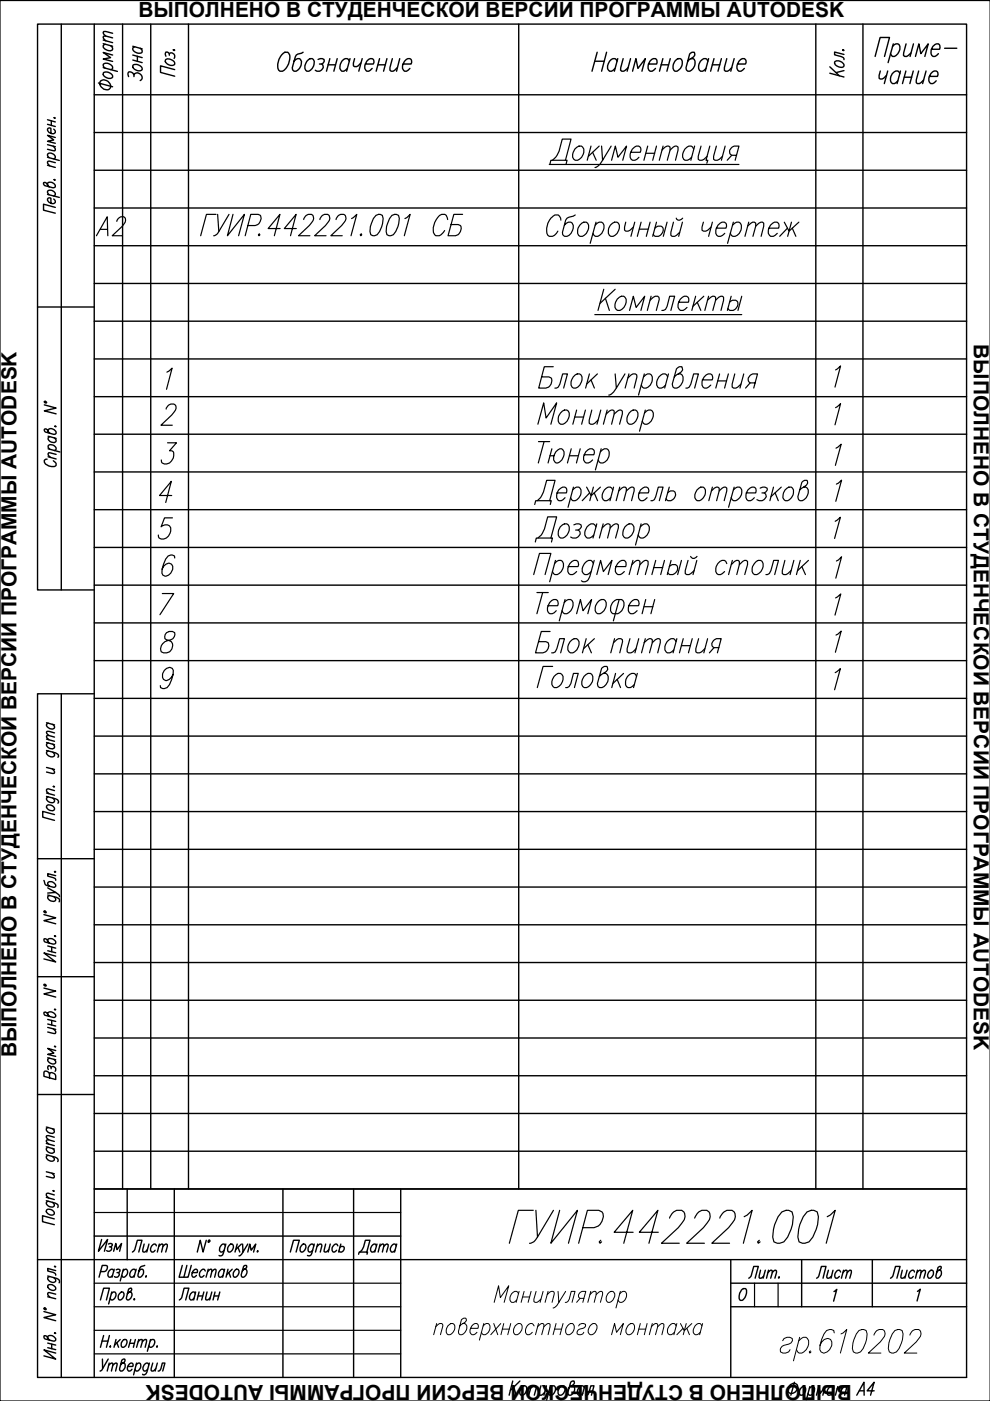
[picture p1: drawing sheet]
<svg xmlns="http://www.w3.org/2000/svg" width="210mm" height="297mm" viewBox="0 0 210 297" stroke-linecap="round" stroke-linejoin="round" font-family="sans-serif">
<path d="M0 .1h209.9v296.9h-209.9zM20 257.1h65M20 277.1h65M20 272.1h65M160 272.1v5M165 272.1v5M20 287h65M20 282.1h65" fill="none" stroke="#000" stroke-width=".25"/>
<g fill="none" stroke="#000" stroke-width=".3">
<path d="M13 5.1v120M20 5.1h-12v120h12M26 5.1v247M32 5.1v247M40 5.1v247M110 5.1v247M173 5.1v247M183 5.1v247M20 20.1h184.9M20 28.1h184.9M20 36.1h184.9M20 44.1h184.9"/>
<path d="M20 52.1h184.9M8 65.1h12M20 60.1h184.9M20 68.1h184.9M20 76.1h184.9M20 84.1h184.9M20 92.1h184.9M20 100.1h184.9M20 108.1h184.9M20 116.1h184.9M20 124.1h184.9M20 132.1h184.9"/>
<path d="M13 147.1v144.9M20 147.1h-12v144.9h196.9v-286.9h-184.9v286.9M20 140.1h184.9M20 148.1h184.9M20 156.1h184.9M20 164.1h184.9M20 172.1h184.9M8 182.1h12M20 180.1h184.9M20 188.1h184.9M20 196.1h184.9M8 207.1h12"/>
<path d="M20 204.1h184.9M20 212.1h184.9M8 232.1h12M20 220.1h184.9M20 228.1h184.9M20 236.1h184.9M20 252.1h184.9M20 244.1h184.9M27 252.1v15M37 252.1v39.9M60 252.1v39.9M75 252.1v39.9"/>
<path d="M85 252.1v39.9M8 267.1h196.9M20 262.1h65M154.9 267.1v24.9M154.9 272.1h50M154.9 277.1h50M170 267.1v10M185 267.1v10"/>
</g>
<g fill="none" stroke="#000" stroke-width=".3">
<path d="M20.9 17.6l3 .8M21.3 17.2a1.33 1.33 0 0 1 1.6 0 1.33 1.33 0 0 1 .4 1.5 1.34 1.34 0 0 1-1.5 0 1.34 1.34 0 0 1-.5-1.5zM21.9 14.3l3 .8M21.9 9.3l2 .5M21.9 8.5l2 .5M22 15.4a1.38 1.38 0 0 1 1.9 1 1.27 1.27 0 0 1-2-.9zM22.3 14.5l-.3-.3-.1-.5a1.27 1.27 0 0 1 2 .8l-.4 .3M22.3 9.4l-.4 .3a1.27 1.27 0 0 0 2 .8v-.3l-.4-.5M23.9 11.7l-2-.6 1.6 1.1-1.6 .3 2 .5M23.9 8l-1.9-.4-.1 .4 .5 .7M23.9 7.1l-1.9-.4-.1 .3 .5 .6M35.2 12.6a1.38 1.38 0 0 1 1.8 1 1.27 1.27 0 0 1-1.9-.8z"/>
<path d="M35.9 11.4a.71 .71 0 0 1 .9 .1 .71 .71 0 0 1 .1 .9M35.9 11.7l-.1-.5-.6-.2-.1 .3 .1 .6M36.7 10.6l.3 .1h-.1zM37 14.8l-3-.8v1.4l3 .8M175.9 14.2l2.1 1.9M175.9 15.5l3 .8M177 13.2a1.27 1.27 0 0 1 1.9 .8 1.27 1.27 0 0 1-1.9-.8zM178.7 10.6l.1-.1 .1 .2zM178.9 11.5l-1.9-.5v.6l1.8 .6 .1 .4M178.9 15l-1.7 .4M185.5 12l1.1-4.1h2l-1.1 4.1M189.2 9.8l.7-.5h.5a1.64 1.64 0 0 1-.7 2.7h-.5l-.4-.6"/>
<path d="M189.4 9.3l-1.1 4M192.1 9.3l-.5 2.5 .2 .2h.4l1-.8M193.7 9.3l-.7 2.7M194.1 12l.7-2.7 .4 2.1 1.6-2.1-.7 2.7M197.5 10.4h1.7a.73 .73 0 0 0 0-.7 .73 .73 0 0 0-.7-.4 1.68 1.68 0 0 0-.7 2.7h.4l.8-.6M200.3 10.2h2.6M10.1 39.1v-.2a.99 .99 0 0 1 1-.2 .99 .99 0 0 1 .6 .9l-.4 .2-1.8-.4-.3-.4 .2-.3a.84 .84 0 0 1 .8 .7l.2 .2M10.1 35l1.6 .5M10.1 33.3l2.5 .7M10.1 30.7l1.6 .4M10.1 25.4l1.6 .5M10.1 26.4l1.6 .4"/>
<path d="M10.4 33.4a.53 .53 0 0 1-.2-.8 .92 .92 0 0 1 1.1 0 .92 .92 0 0 1 .3 1l-.2 .1M10.9 25.6v1M11.3 31l.4 .6-.1 .4-1.5-.3M11.4 27.4a.53 .53 0 0 1 .2 .8 .92 .92 0 0 1-1.1 0 .92 .92 0 0 1-.3-1h.6v1.1M11.5 38.1l.2 .1zM11.5 25h.2zM11.7 34.5l-1.5-.3-.1 .4 .4 .6M11.7 29.2l-1.6-.5 1.3 1-1.3 .3 1.6 .4M10.1 41.2l2.5 .7M10.4 41.3l-.3-.5v-.2a.99 .99 0 0 1 1-.2 .99 .99 0 0 1 .6 .9l-.3 .3M11.4 42.2a.53 .53 0 0 1 .2 .8 .92 .92 0 0 1-1.1 0 .92 .92 0 0 1-.3-1h.6v1.1M11.7 44l-2.5-.7v1.3l2.5 .6"/>
<path d="M9.4 85.8l2.5 .7-2.5 .6 2.5 .6M9.4 85.1l.4 .1v.2l-.3-.1zM10 97.4h-.3a.66 .66 0 0 0-.3 .7 .66 .66 0 0 0 .6 .5l.9 .3h.6l.4-.2a.91 .91 0 0 0-.6-1M10.2 91.4v-.2a1.02 1.02 0 0 1 1.1-.2 1.02 1.02 0 0 1 .6 .8l-.5 .3-1.8-.5-.2-.3 .1-.3a.77 .77 0 0 1 .8 .6l.3 .3M10.2 96.8l1.7 .5M10.2 95.2l2.5 .6M10.2 92.5l1.7 .4M10.6 95.3l-.4-.5v-.2a1.02 1.02 0 0 1 1.1-.2 1.02 1.02 0 0 1 .6 .9l-.4 .2M10.6 92.6l-.4 .3a1.02 1.02 0 0 0 .6 .8 1.02 1.02 0 0 0 1.1-.2v-.2l-.4-.5M11.6 90.4l.3 .1zM11.9 96.3l-1.6-.3-.1 .4 .5 .6M9.9 159.1l2.2 .7 .3 .3-.1 .5"/>
<path d="M9.9 157.4l1.7 .5M9.9 156.7l1.7 .5M9.9 153.2l1.7 .5M10.2 159.2l-.3 .3a1.05 1.05 0 0 0 1.7 .7v-.3l-.4-.4M10.2 157.5l-.3 .3a1.02 1.02 0 0 0 .6 .9 1.02 1.02 0 0 0 1.1-.2v-.3l-.4-.4M10.2 153.3l-.3 .3a1.02 1.02 0 0 0 .6 .9 1.02 1.02 0 0 0 1.1-.2v-.3l-.4-.4M11.6 156.3l-1.6-.4-.1 .4 .5 .5M11.6 155.4l-1.6-.3-.1 .3 .5 .5M9.9 168.9l1.9 .5a.72 .72 0 0 1 .6 .8l-.1 .1M9.9 168.1l1.7 .5M9.9 162.7l1.7 .4M10 170.8l.6-.1a.79 .79 0 0 1 .8 1.1l-.6 .1a.79 .79 0 0 1-.8-1.1z"/>
<path d="M10.2 168.9l-.3 .3a1.02 1.02 0 0 0 .6 .9 1.02 1.02 0 0 0 1.1-.2v-.2l-.4-.5M11.1 163l.5 .6-.2 .4-1.5-.3M11.3 166.7l.3 .1zM11.6 172.7l-2.5-.7v1.3l2.5 .6M11.6 167.6l-1.6-.3-.1 .4 .5 .6M9.3 193.9l2.5 .7-2.5 .6 2.5 .7M9.3 186.7a1.15 1.15 0 0 0 .6 1l1.4 .4 .5-.2a1.02 1.02 0 0 0-.6-.9 1.02 1.02 0 0 0-1.1 .2v.2l.4 .5M9.4 193.2l.3 .1v.2l-.3-.1zM10.1 199.5v-.3a1.02 1.02 0 0 1 1.1-.1 1.02 1.02 0 0 1 .6 .9l-.5 .2-1.8-.5-.2-.3 .1-.4a.78 .78 0 0 1 .8 .7l.3 .3M10.1 189.8l2.3 .7 .2 .3-.1 .4M10.1 188.2l1.7 1-1.7 .1M10.5 189.9l-.4 .2a1.02 1.02 0 0 0 .7 .9 1.02 1.02 0 0 0 1-.2v-.2l-.4-.5"/>
<path d="M11.6 198.4l.2 .1zM11.6 184.8l.2 .1zM11.8 189.2l.7 .6 .1 .3M11.8 185.7l-1.7-.5v.5l1.6 .6 .1 .3M9.3 209.5l2.5 .6-2.5 .6 2.5 .7M9.4 208.7l.3 .1v.3l-.3-.2zM10.1 215v-.2a1.05 1.05 0 0 1 1.7 .7l-.5 .2-1.8-.4-.2-.4 .1-.3a.79 .79 0 0 1 .8 .7l.3 .2M10.1 217.8l1.7 .5M10.1 216.1l1.7 .5M10.1 217.1l1.7 .4M10.1 200.6l1.7 .4M10.1 201.6l1.7 .4"/>
<path d="M11 200.8v1M11 216.4v.9M11.3 218.1l.5 .6-.1 .4-1.6-.3M11.6 214l.2 .1zM11.8 202.7l-2.5-.7 2.5 1.9-2.5-.6M9.8 239l1.7 .4M10.1 224.3l1.7 .4M10.2 239l-.4 .3a1.02 1.02 0 0 0 .7 .9 1.02 1.02 0 0 0 1-.2v-.2l-.4-.5M10.5 227.7l-.5-.6h-.5l-.2 .3v.8l2.5 .7v-.8a.96 .96 0 0 0-1.2-.6l-.1 1M10.5 224.4l-.4 .2a1.05 1.05 0 0 0 1.7 .7v-.2l-.4-.5M10.8 226.3l.5-.2a.68 .68 0 0 1 .4 1M10.8 226.6l-.1-.5-.5-.1-.1 .2 .1 .6"/>
<path d="M11.6 221.9h.2zM11.8 222.7l-1.7-.4 1.3 1-1.3 .2 1.7 .5M9.8 254.6l2.3 .7 .2 .3-.1 .4M9.8 244.8l2.3 .8 .2 .3-.1 .4M9.8 253.9l1.7 .4M9.8 248.4l1.7 .5M9.8 243.1l1.7 .5M9.8 242.4l1.7 .5M9.9 256.5l.6-.1a.79 .79 0 0 1 .9 1.1 1.1 1.1 0 0 1-1.6-.8zM10.2 254.7l-.4 .3a1.02 1.02 0 0 0 .7 .8 1.02 1.02 0 0 0 1-.2v-.2l-.4-.5M10.2 245l-.4 .2a1.05 1.05 0 0 0 1.7 .7v-.3l-.4-.4M10.2 243.2l-.4 .3a1.05 1.05 0 0 0 1.7 .7v-.2l-.4-.5"/>
<path d="M11 248.7l.5 .6-.1 .5-1.6-.4M11.3 252.5h.2zM11.5 258.4l-2.5-.6v1.2l2.5 .7M11.5 253.4l-1.6-.4-.1 .4 .5 .6M11.5 242l-1.6-.3-.1 .3 .5 .6M11.5 241.1l-1.6-.3-.1 .3 .5 .6M9.3 278.1l2.5 .7-2.5 .5 2.5 .7M9.4 277.3l.3 .1v.3l-.3-.1zM10.1 270.5l2.3 .8 .2 .3-.1 .4M10.1 274.9l1.7 .5M10.2 272.4a1.1 1.1 0 0 1 1.6 .9 1.05 1.05 0 0 1-1.7-.7zM10.5 270.7l-.4 .2a1.05 1.05 0 0 0 1.7 .7v-.3l-.4-.4"/>
<path d="M11.6 268.5l.2 .1zM11.8 274.4l-1.6-.3-.1 .4 .5 .6M11.8 269.4l-1.7-.5v.6l1.2 .3 .4 .2 .1 .4M21.3 275.6l.7-2.5h1.2l-.6 2.5M21.3 269.6h.8a.9 .9 0 0 0 .6-1.2l-1-.1-.7 2.5M23.6 274.3l.4-.4h.3a1.05 1.05 0 0 1-.7 1.7l-.2-.4M23.7 273.9l-.7 2.6M24.1 269.5l-.3-.4a1.02 1.02 0 0 0-.8 .6 1.02 1.02 0 0 0 .2 1.1h.2l.5-.4M24.2 269.1l-.5 1.7M24.6 269.2l.3-.1 .5 .1-.1 .5-.5 .1M25.1 269.8l.2 .5a.68 .68 0 0 1-1 .4M25.3 274.3l.4-.4h.3a1.05 1.05 0 0 1-.7 1.7 .87 .87 0 0 1 0-1.3z"/>
<path d="M26.1 269.5l.4-.4h.3a1.02 1.02 0 0 1 .2 1.1 1.02 1.02 0 0 1-.9 .6l-.3-.4M26.2 269.1l-.7 2.5M27.5 273.9h.2a1.05 1.05 0 0 1-.7 1.7l-.2-.4 .5-1.9 .3-.2 .3 .1a.78 .78 0 0 1-.6 .9l-.3 .2M28.4 275.5l.1-.1 .1 .1-.2 .1zM28.7 269.5l-.2-.4a1.05 1.05 0 0 0-.7 1.7h.3l.4-.4M28.9 269.1l-.5 1.7M30.7 268.3a1.15 1.15 0 0 0-1.1 .6l-.3 1.4 .2 .5a1.02 1.02 0 0 0 .9-.6 1.02 1.02 0 0 0-.2-1.1h-.3l-.4 .4M30.9 270.7l.1-.2-.1 .3zM43.7 263l-.6 2.5-.6-2.5-.7 2.5M44.2 263h.3l-.3 .4zM47.8 264.1l-.3-.3a1.02 1.02 0 0 0-.9 .6 1.02 1.02 0 0 0 .2 1.1h.3l.4-.4M47.9 263.8l-.7 2.3-.3 .2-.5-.1"/>
<path d="M48.7 263.9l.5-.1a1.05 1.05 0 0 1-.7 1.7 1.06 1.06 0 0 1 .2-1.6zM50.3 263.8l-.5 1.7M50.5 264.5l.3 1M51.2 263.8l-1.2 1.2M51.4 263.8l.1 1.7 1-1.7M52.5 265.5l.5-1.7 .3 1.3 .9-1.3-.4 1.7M54.5 265.3l.2-.1-.1 .3zM61.6 265.5l.6-2.5h1.3l-.7 2.5M64.1 263.9l.5-.1a1.05 1.05 0 0 1-.7 1.7 1.06 1.06 0 0 1 .2-1.6zM66.5 264.1l-.2-.3a1.02 1.02 0 0 0-.9 .6 1.02 1.02 0 0 0 .2 1.1h.2l.5-.4M66.6 263.8l-.6 2.3-.4 .2-.4-.1M67.2 264.3l.6-.5 .4 .1-.3 1.6"/>
<path d="M67.4 263.8l-.5 1.7M69 263.8l-.3 1.5 .4 .2 .6-.5M70 263.8l-.4 1.7M71.6 264.1l-.2-.3a1.02 1.02 0 0 0-.9 .6 1.02 1.02 0 0 0 .2 1.1h.2l.5-.4M72.1 264.5l.6-.2a.62 .62 0 0 1 .1 .9 .62 .62 0 0 1-.9 0M72.3 263.8l-.5 1.7M157.2 273.5a.71 .71 0 0 1 1-.2 2.15 2.15 0 0 1-.8 2.4h-.4l-.3-.6a2.15 2.15 0 0 1 .5-1.6zM176.8 273.8l.6-.4-.7 2.5M194.5 273.8l.6-.5-.7 2.5M10.1 283.7v-.3a1.02 1.02 0 0 1 1.1-.2 1.02 1.02 0 0 1 .6 .9l-.5 .2-1.8-.4-.2-.4 .1-.3a.78 .78 0 0 1 .8 .7l.3 .2M10.1 284.8l1.7 .4M10.1 285.7l1.7 .5"/>
<path d="M11 285v.9M11.6 282.6l.2 .1zM11.8 286.9l-2.5-.7 2.5 1.9-2.5-.6M21.6 284.3h1.3M21.7 288.1l.1 2.1M22 283.2l-.7 2.5M22.9 288.1l-1.3 2.3-.4 .3M23 289.5l.6-.5 .4 .1-.4 1.6M23.2 289l-.5 1.7M23.2 283.2l-.6 2.5M23.3 285.5l.1-.1v.3zM23.9 289.5l.6-.5 .3 .1-.3 1.6"/>
<path d="M24.6 284l-.4 1.7M24.8 284.7l.3 1M25.5 284l-1.2 1.2M26 289h.3a1.02 1.02 0 0 1 .2 1.1 1.02 1.02 0 0 1-.9 .6l-.2-.5 .4-1.8 .4-.3 .3 .2a.78 .78 0 0 1-.7 .8l-.2 .3M26.2 284.1l.5-.1a1.03 1.03 0 0 1-.7 1.7 1.06 1.06 0 0 1 .2-1.6zM27.1 289.7h1.1v-.5l-.2-.2a1.05 1.05 0 0 0-.7 1.7h.3l.4-.4M27.5 284.8h1M27.7 284l-.4 1.7M28.7 284l-.4 1.7M28.9 289.4l.4-.4h.3a1.02 1.02 0 0 1 .2 1.1 1.02 1.02 0 0 1-.9 .6l-.3-.4M29 289l-.7 2.5M29.3 284.5l.5-.5 .4 .1-.4 1.6"/>
<path d="M29.4 284l-.4 1.7M30.2 284.5l.4-.4h.5l-.3 1.6M31.5 289.4l-.2-.4a1.05 1.05 0 0 0-.7 1.7h.3l.4-.4M31.7 289l-.5 1.9a.8 .8 0 0 1-.8 .6l-.2-.1M31.8 284.3a.58 .58 0 0 1 .9-.2 .93 .93 0 0 1 0 1.1 .93 .93 0 0 1-1 .3l-.1-.2M31.9 284l-.7 2.5M32.4 289l-.4 1.6 .5 .1 .5-.5M33.3 285.4v.3zM33.4 289l-.5 1.7M33.5 290.7l.4-.1 .2-.4 .3-1.2h.6l-.5 1.7M181.7 295.8l1.5-2.7v2.7M182.2 294.9h1"/>
<path d="M185.3 294.9h-1.4l1.4-1.8-.7 2.7"/>
</g>
<!-- layer: 0 -->
<g fill="none" stroke="#000" stroke-width=".25">
<path d="M116.5 34.9h40.2M116.6 34.8l.2-.8h3.4l-.2 .8M117.1 34a5.9 5.9 0 0 0 2.1-4.5h1.9l-1.2 4.5M121.9 31.6a1.1 1.1 0 0 1 1.6-.4 1.89 1.89 0 0 1-1.5 2.8 1.18 1.18 0 0 1-.5-1.7zM125.3 31l-.8 3M125.6 32.3l.8 1.7M127 31l-2.2 2.1M127.6 31l.2 3 1.8-3M127.8 34a2.35 2.35 0 0 1-1.6 1.5M129.7 34l.8-3 .5 2.3 1.8-2.3-.8 3M133.7 32.3h2.1a.88 .88 0 0 0-.4-1.3 1.9 1.9 0 0 0-1.6 2.8 1.09 1.09 0 0 0 1.7-.5M136.9 32.5h1.9"/>
<path d="M137.3 31l-.8 3M139.2 31l-.8 3M140.3 31.8l1.1-.8h.4l.3 .2v.6l-.6 2.2M140.6 31l-.8 3M142.1 31.8l1-.8h.4l.3 .2v.6l-.6 2.2M147.1 31.6l-.5-.6a1.96 1.96 0 0 0-1.7 2.8 1.13 1.13 0 0 0 1.7-.5M147.3 31l-.8 3M148.6 31l-.6 2.1v.7l.3 .2h.5l1.1-.9M150.5 31l-.8 3h.4l-.2 .6M151.9 31l-.6 2.1v.7l.3 .2h.5l1.1-.9M153.8 31l-.8 3M155.2 32.9l-1 1.1"/>
<path d="M156.2 32.9h-1a1.07 1.07 0 0 1-.5-1.1 1.07 1.07 0 0 1 1-.8h1l-.8 3M118.9 46.7v-.4l-.5-.7a1.89 1.89 0 0 0-1.9 1.1 3.4 3.4 0 0 0-.3 3.2 1.38 1.38 0 0 0 2.1-.9M122 45.6l-1.8 .7-.3 .4-.6 2.6 .1 .6a1.09 1.09 0 0 0 1.7-.4 1.93 1.93 0 0 0 .2-2.2 1.09 1.09 0 0 0-1.6 .4M122.9 47.7a1.09 1.09 0 0 1 1.7-.4 1.96 1.96 0 0 1-1.6 2.8 1.31 1.31 0 0 1-.4-1.7zM126.2 47.7a1.09 1.09 0 0 1 1.6-.4 1.96 1.96 0 0 1-1.6 2.8l-.5-.6M126.4 47.1l-1.3 4.5M129.4 47.7a1.13 1.13 0 0 1 1.7-.4 1.96 1.96 0 0 1-1.6 2.8 1.31 1.31 0 0 1-.4-1.7zM132.7 47.1l-.3 1.1v.6l.3 .2h.5l.4-.2 .7-.6M134.6 47.1l-.8 3M135.6 48.6h1.8M135.9 47.1l-.8 3M137.8 47.1l-.8 3"/>
<path d="M138.9 48.4a.95 .95 0 0 1 1-.5 .95 .95 0 0 1 .7 .9 1.31 1.31 0 0 1-2 1.1l-.1-.2M139.2 47.1l-.8 3M141.4 47.1l-.8 3M142.8 47.1l-.6 2.2v.6l.3 .2h.5l1.1-.8M143.4 46.3l.1 .2a.82 .82 0 0 0 1.2-.2M144.7 47.1l-.8 3M149.1 47.1l-.3 1.1v.6l.3 .2h.5l.5-.2 .6-.6M151 47.1l-.8 3M151.9 48.4h2a.85 .85 0 0 0-.3-1.3 1.9 1.9 0 0 0-1.6 2.8 1.13 1.13 0 0 0 1.7-.4M155.3 47.7l.9-.6h.5a1.82 1.82 0 0 1-.8 3h-.5l-.5-.6M155.5 47.1l-1.2 4.5M158.5 47.9l1.1-.8h.3l.3 .2v.6l-.6 2.2"/>
<path d="M158.7 47.1l-.8 3M160.2 47.9l1.1-.8h.4l.2 .2v.6l-.5 2.2M163 48.4h2.1a.93 .93 0 0 0-.3-1.3 1.86 1.86 0 0 0-1.6 2.8l.2 .2h.6l.8-.6M166.3 47.1l1 1.9 2.1-1.9M167 48.4l-1.7 1.7M167.8 47.1l-.8 3M168 48.4l.7 1.7M35.4 78.9l1.1-.9-1.2 4.5M117.3 77.8h-1.9l-1.2 4.5h1.5a1.53 1.53 0 0 0 1.1-2.2l-.4-.2h-1.5M121.5 79.9a1.09 1.09 0 0 1 1.7-.4 1.96 1.96 0 0 1-1.6 2.8 1.25 1.25 0 0 1-.4-1.8zM125 79.3l-.8 3M126.1 66.7h31.2"/>
<path d="M126.7 79.3l-2.3 2.1M130.4 79.3l.3 3 1.8-3M133.3 79.3l-.8 3M136.4 79.9l.9-.6h.5a1.82 1.82 0 0 1-.8 3h-.5l-.5-.7M136.6 79.3l-1.2 4.5M141.6 79.9l-.5-.6a1.94 1.94 0 0 0-1.7 2.8 1.13 1.13 0 0 0 1.7-.5M141.7 79.3l-.8 3M143.8 79.3h.5a1.82 1.82 0 0 1-.8 3h-.5l-.3-.2-.2-.7 .9-3.2 .6-.4h.6l.1 .6-.3 .5-1.4 1M152.6 79.3l-.8 3M154.4 79.3l-.8 3M155.8 79.3l-.6 2.1v.7l.3 .2h.5l1.1-.9M157.7 79.3l-.8 3"/>
<path d="M177.2 78.4l1-.8-1.2 4.5M35.2 86.7a1.27 1.27 0 0 1 2-.8 1.13 1.13 0 0 1-.3 1.5l-2.8 2.8h2.4M35.5 93.9h1.9l-1.5 1.7h.5l.3 .2a1.82 1.82 0 0 1-.4 2 1.82 1.82 0 0 1-1.9 .4l-.2-.7M115.4 93.6l-1.3 4.6M116.6 96.6h.9a1.76 1.76 0 0 1 1.6-1.4 1.82 1.82 0 0 1-.8 3h-.4l-.5-.7 .1-.9M117 95.2l-.8 3M117.6 82.3l.8-.2 .3-.7 .6-2.1h1l-.8 3M120.7 96.6h1.9M121.1 95.2l-.8 3M123 95.2l-.8 3M123.9 96.4h2a.85 .85 0 0 0-.3-1.2 1.86 1.86 0 0 0-1.6 2.7 1.1 1.1 0 0 0 1.6-.4M125.3 80.5l.7 1.8"/>
<path d="M127.3 95.8l.8-.6h.6a1.82 1.82 0 0 1-.9 3h-.5l-.5-.7M127.5 95.2l-1.3 4.4M133.1 80.1l1.1-.8h.5l.3 .2v.4l-.5 2.4M145.4 82.3l.7-.2 .4-.7 .6-2.1h1l-.8 3M148.9 80.5h2.1a.83 .83 0 0 0 0-.9 .83 .83 0 0 0-.8-.3 2 2 0 0 0-1.1 2.8l.3 .2h.5l.8-.7M152.1 80.8h2M159 81.2l-.9 1.1M160.1 81.2h-1.1a1.06 1.06 0 0 1-.3-1.2 1.06 1.06 0 0 1 .9-.7h1l-.8 3M177.2 86.4l1-.8-1.2 4.5M177.2 95l1.2-.8-1.3 4.5M36.4 105.1h-2.6l2.5-3-1.2 4.4M36.6 109.8h-1.7l-.7 1.9a1.13 1.13 0 0 1 1.4-.4 1.13 1.13 0 0 1 .6 1.3 1.69 1.69 0 0 1-2.5 1.5l-.1-.7"/>
<path d="M37 118.3v-.4l-.5-.2-.9 .2a5.9 5.9 0 0 0-1.3 3.6l.2 .4a1.48 1.48 0 0 0 2.1-1.2v-.7l-.2-.4a1.11 1.11 0 0 0-1.7 .4l-.3 .7M113.9 106.2a6 6 0 0 0 2-4.4h1.8l-1.2 4.4M117.6 119.5l.8-.7h.6a1.82 1.82 0 0 1-.8 3h-.6l-.5-.6M117.8 118.8l-1.3 4.5M118.1 104.5h2a.79 .79 0 0 0 0-.9 .79 .79 0 0 0-.8-.3 1.78 1.78 0 0 0-.8 2.9h.5l.8-.7M121.4 103.9a1.02 1.02 0 0 1 1.6-.4 1.8 1.8 0 0 1-1.5 2.7l-.5-.7M121.6 103.3l-1.2 4.3M124.4 103.3l.9 1.8 2-1.8M125 104.5l-1.6 1.7M125.8 119.5a.86 .86 0 0 0-1.4-.5 2.03 2.03 0 0 0-.7 2.6l.3 .2h.5l.8-.6M125.8 103.3l-.7 2.9M126 118.8l-.9 3.4a1.3 1.3 0 0 1-1.5 1.1l-.3-.2"/>
<path d="M126 104.5l.7 1.7M129.9 103.9l-.2-.4a1.02 1.02 0 0 0-1.6 .4 1.8 1.8 0 0 0-.2 2l.3 .3h.5l.8-.7M130.1 103.3l-.8 2.9M131.2 104.1l1-.8h.3l.3 .2v.6l-.6 2.1M131.4 103.3l-.8 2.9M132.8 104.1l1.1-.8h.3l.3 .2v.6l-.6 2.1M134 119.7l1-.9h.4l.3 .2v.7l-.6 2.1M134.2 118.8l-.8 3M135.5 104.5h2a.79 .79 0 0 0 0-.9 .79 .79 0 0 0-.8-.3 1.98 1.98 0 0 0-1.1 2.6l.3 .3h.5l.8-.7M135.7 119.7l1.1-.9h.3l.3 .2v.7l-.6 2.1M138 106.2l.7-.3 .9-2.6h1l-.8 2.9M139 118.8l-.8 3"/>
<path d="M140.9 118.8l-.8 3M141.6 104.5a.9 .9 0 0 1 1-.4 .9 .9 0 0 1 .7 .8 1.27 1.27 0 0 1-1.9 1l-.2-.2M141.9 103.3l-.8 2.9M142.3 118.8l-.8 3M144.5 118.8l-.8 3M145.9 118.8l-.6 2.2v.6l.3 .2h.5l1.1-.8M146.4 118l.2 .2a.77 .77 0 0 0 1.2-.2M147.7 118.8l-.8 3M147.8 103.9a1.02 1.02 0 0 1 1.6-.4 1.8 1.8 0 0 1-1.6 2.7 1.18 1.18 0 0 1-.4-1.7zM150.8 104.1l1.1-.8 .6 .2v.6l-.6 2.1M151 103.3l-.7 2.9M152.5 104.1l1-.8h.3l.3 .2v.6l-.6 2.1"/>
<path d="M154.1 119.5l-.2-.5-.3-.2a1.89 1.89 0 0 0-1.6 2.8l.3 .2h.5l.8-.6M155.1 119.7l1.1-.9h.3l.3 .2v.7l-.6 2.1M155.3 118.8l-.8 3M155.5 103.9a1.02 1.02 0 0 1 1.6-.4 1.8 1.8 0 0 1-1.6 2.7l-.5-.7M155.7 103.3l-1.2 4.3M156.8 119.7l1.1-.9h.3l.3 .2v.7l-.6 2.1M158.2 104.5h2a.79 .79 0 0 0 0-.9 .79 .79 0 0 0-.8-.3 1.78 1.78 0 0 0-.8 2.9h.5l.8-.7M160.4 119l.4-.2h.5a1.82 1.82 0 0 1-.8 3h-.5a1.79 1.79 0 0 1 .4-2.8zM161.2 103.5l.5-.2 .9 .2a.88 .88 0 0 1-1.1 1M162 104.5l.4 .4a1.14 1.14 0 0 1-1.4 1.3l-.5-.3M164 103.3l-.8 2.9M164.3 104.5l.7 1.7"/>
<path d="M165.7 103.3l-2.3 2M166.4 118.8l-.5 2.2v.6l.3 .2h.5l1-.8M166.5 103.9a1.02 1.02 0 0 1 1.5-.4 1.8 1.8 0 0 1-1.5 2.7 1.18 1.18 0 0 1-.4-1.7zM168.3 118.8l-.8 3M169.7 118.8l-.8 3M170.4 103.3h.5a1.66 1.66 0 0 1-.4 2.6l-.4 .3h-.5l-.3-.3-.1-.6 .8-3 .6-.5h.5l.1 .3a1.39 1.39 0 0 1-1.2 1.4l-.5 .4M171.4 118.8l-2.3 2.2M177.1 110.5l1.1-.8-1.2 4.5M177.3 102.6l1.1-.8-1.2 4.5M177.3 118.9l1.1-.8-1.2 4.5M34.4 125.8h2.4l-2.9 4.5M35.3 134.1a.94 .94 0 0 0 0 1.5 1.45 1.45 0 0 1 1.3 1.8 1.45 1.45 0 0 1-1.9 1l-.5-.2a1.74 1.74 0 0 1 1.3-2.4 1.43 1.43 0 0 0 1.5-1.7l-.4-.2h-.7z"/>
<path d="M113.2 121.8l1.2-4.5h2.4l-1.2 4.5M113.8 125.6h2.4M115.1 125.6l-1.3 4.5M116.2 128.4h2a.85 .85 0 0 0 .1-.9 .85 .85 0 0 0-.9-.4 2.11 2.11 0 0 0-1.1 2.8 1.09 1.09 0 0 0 1.6-.4M119.6 127.7a1.09 1.09 0 0 1 1.7-.4 1.94 1.94 0 0 1-1.6 2.8l-.5-.6M119.8 127.1l-1.2 4.5M120.5 120.1h2.1a.85 .85 0 0 0 0-.9 .85 .85 0 0 0-.9-.4 2.02 2.02 0 0 0-1.1 2.8l.3 .2h.5l.9-.6M122.3 130.1l.8-3 .5 2.4 1.8-2.4-.8 3M126.5 121.8l.8-3 .6 2.4 1.9-2.4-.9 3M126.7 127.7a1.09 1.09 0 0 1 1.6-.4 1.94 1.94 0 0 1-1.6 2.8 1.27 1.27 0 0 1-.4-1.7zM129.9 127.7l.9-.6h1a1.82 1.82 0 0 1-.8 3h-1a1.27 1.27 0 0 1-.5-1.7zM130.6 120.1h2.1a.85 .85 0 0 0 0-.9 .85 .85 0 0 0-.9-.4 2.02 2.02 0 0 0-1.1 2.8l.3 .2h.5l.9-.6"/>
<path d="M131.3 127.1l-1.3 4.5M133.3 128.4h2.1a.85 .85 0 0 0 0-.9 .85 .85 0 0 0-.9-.4 2.02 2.02 0 0 0-1.1 2.8l.3 .2h.5l.9-.6M136.5 128.6h1.9M136.9 127.1l-.8 3M138.6 120.3h1.9M138.8 127.1l-.8 3M141.9 120.1a.98 .98 0 0 1 1.5-.2 .98 .98 0 0 1-.1 1.5 1.13 1.13 0 0 1-1.6 .2l-.1-.2M162.4 121.8l.7-.2 .3-.6 .6-2.2h1.1l-.8 3M170 120.1l.8 1.7M177.2 126.8l1.1-.9-1.3 4.5M177.2 134.6l1.2-.8-1.3 4.5M36.7 143a1.81 1.81 0 0 1-1.6 1.3 1.27 1.27 0 0 1-.3-2.2 1.15 1.15 0 0 1 1.7-.4 3.8 3.8 0 0 1-.6 3.4l-.5 .7-.6 .2-.8-.2v-.4"/>
<path d="M177.1 142.6l1.1-.8-1.2 4.4M113.1 256.6h-3.2l-1.9 7M113.6 256.6l.4 5.7M117.3 256.6l-3.3 5.7a1.96 1.96 0 0 1-1.7 1.3M118.7 256.6l-1.9 7 5.6-7-1.9 7M141.9 258.3a2.29 2.29 0 0 1 2.6-1.7 1.56 1.56 0 0 1 .1 2.7l-.8 1-3.5 3.3h3.7M147.3 258.3a2.29 2.29 0 0 1 2.6-1.7 1.56 1.56 0 0 1 0 2.7l-.8 1-3.5 3.3h3.8M152.6 258.3a2.29 2.29 0 0 1 2.6-1.7 1.56 1.56 0 0 1 .1 2.7l-.8 1-3.6 3.3h3.8M157.8 258l.6-.4 1.1-1-1.9 7M165.8 256.9l.9-.3h.5l.7 .3a7 7 0 0 1-1.7 6.4l-.9 .3h-.5l-.7-.3a7.1 7.1 0 0 1 1.7-6.4zM171.1 256.9l.9-.3h.6l.7 .3a7 7 0 0 1-1.8 6.4l-.9 .3h-.5l-.7-.3a7.1 7.1 0 0 1 1.7-6.4zM175.4 258l.6-.4 1.1-1-1.9 7"/>
<path d="M123.6 260.3h2.3a2.4 2.4 0 0 0 1.7-3.4l-.6-.3h-2.5l-1.8 7M127.4 263l-.4 .3 .2 .3 .4-.3M134.2 261.3h-4l4-4.7-2 7M139.6 261.3h-4l3.9-4.7-1.9 7M161 263l-.4 .3 .2 .3 .4-.3"/>
</g>
<g fill="none" stroke="#000" stroke-width=".21">
<path d="M104.8 276.1l.9-3.5 .4 2.5 1.8-2.5-1 3.5M109.9 274.3l-.4-.5a1.4 1.4 0 0 0-1.2 .8 1.4 1.4 0 0 0 .2 1.5h.4l.7-.5M110.1 273.8l-.7 2.3M110.8 275h1.5M111.1 273.8l-.6 2.3M112.6 273.8l-.6 2.3M113.7 273.8l-.5 1.6v.6l.6 .1 .9-.7M115.1 273.8l-.6 2.3M116 274.5l.9-.7 .6 .2v.3l-.4 1.8M116.2 273.8l-.6 2.3M118.3 273.8l.2 2.3 1.4-2.3M118.5 276.1a1.72 1.72 0 0 1-1.2 1.2"/>
<path d="M119.8 276.1l.6-.1 .3-.6 .4-1.6h.8l-.6 2.3M123 275.3l-.7 .8M123.8 275.3h-.8a.82 .82 0 0 1-.3-.9 .82 .82 0 0 1 .7-.6h.8l-.6 2.3M125.1 274.5l.8-.7 .5 .2-.4 2.1M125.3 273.8l-.7 2.3M126.4 274.5l.9-.7 .5 .2v.5l-.5 1.6M128.9 274.3l.6-.5h.4a1.37 1.37 0 0 1-.6 2.3h-.4a1.17 1.17 0 0 1 0-1.8zM131.4 274.3l.7-.5h.4a1.4 1.4 0 0 1 .2 1.5 1.4 1.4 0 0 1-1.3 .8l-.4-.5M131.5 273.8l-.9 3.5M92.4 281.3l.8-.7h.4l.3 .2v.3l-.5 1.9M92.6 280.6l-.7 2.4M95 281.1l.6-.5h.4a1.4 1.4 0 0 1 .3 1.5 1.4 1.4 0 0 1-1.3 .9 1.2 1.2 0 0 1 0-1.9z"/>
<path d="M98.2 280.6h.4a1.4 1.4 0 0 1 .2 1.5 1.4 1.4 0 0 1-1.3 .9l-.3-.4v-.3l.6-2.5a.65 .65 0 0 1 1-.2 1.13 1.13 0 0 1-1 1.2l-.3 .3M99.8 281.6h1.5a.65 .65 0 0 0 .1-.7 .65 .65 0 0 0-.7-.3 1.62 1.62 0 0 0-.8 2.2l.6 .2 .6-.5M102.4 281.1l.7-.5h.4a1.43 1.43 0 0 1 .2 1.5 1.43 1.43 0 0 1-1.2 .9l-.4-.5M102.6 280.6l-1 3.5M104.7 280.6l.8 2.4M106.2 280.6l-2.1 2.4M106.5 281.8h1.5M106.8 280.6l-.6 2.4M108.3 280.6l-.6 2.4M109.2 281.1l.7-.5h.4a1.4 1.4 0 0 1 .3 1.5 1.4 1.4 0 0 1-1.3 .9 1.2 1.2 0 0 1-.1-1.9zM113.2 281.1l-.4-.5a1.43 1.43 0 0 0-1.2 .9 1.43 1.43 0 0 0 .2 1.5h.4l.7-.5M114 281.3l.8-.7 .5 .2-.4 2.2"/>
<path d="M114.2 280.6l-.7 2.4M115.3 281.3l.9-.7 .4 .2-.4 2.2M117.6 281.8h1.4M117.9 280.6l-.6 2.4M119.4 280.6l-.7 2.4M120.3 281.1l.6-.5h.5a1.43 1.43 0 0 1 .2 1.5 1.43 1.43 0 0 1-1.2 .9 1.13 1.13 0 0 1-.1-1.9zM122.7 281.1a.97 .97 0 0 1 1.4-.3l.1 .3-.2 .4-1.1 .3a.8 .8 0 0 0-.5 1 .92 .92 0 0 0 1.4-.3M125.1 281.1l.7-.5h.4a1.41 1.41 0 0 1-.7 2.4h-.4a.93 .93 0 0 1-.3-1.4zM129.7 283l.6-2.4 .4 1.9 1.5-1.9-.7 2.4M133.1 281.1l.7-.5h.4a1.43 1.43 0 0 1 .2 1.5 1.43 1.43 0 0 1-1.3 .9 .93 .93 0 0 1-.3-1.4zM135.4 281.8h1.5M135.8 280.6l-.7 2.4"/>
<path d="M137.2 280.6l-.6 2.4M138.1 281.3l.8-.7 .5 .2-.4 2.2M138.3 280.6l-.6 2.4M139.4 281.3l.9-.7 .5 .2-.5 2.2M143.3 281.1l-.3-.5a1.4 1.4 0 0 0-1.3 .9 1.4 1.4 0 0 0 .2 1.5h.4l.7-.5M143.5 280.6l-.6 2.4M144.3 280.6l.8 1.5 1.6-1.5M144.8 281.6l-1.3 1.4M145.5 280.6l-.6 2.4M145.6 281.6l.6 1.4M148.8 281.1l-.4-.5a1.51 1.51 0 0 0-1.2 2.2l.6 .2 .7-.5M149 280.6l-.7 2.4"/>
<path d="M165.9 284.3a1.35 1.35 0 0 1 2.1-.5v.5l-.3 .4-1.5 .5a1.06 1.06 0 0 0-.7 1.4 1.35 1.35 0 0 0 2-.4M169.4 284.3l.9-.8h.6a1.97 1.97 0 0 1-.5 3.1l-.4 .3h-.6l-.5-.7M169.5 283.5l-1.3 5M171.8 286.4l-.2 .2 .1 .3 .3-.3M176.9 282.6l-.1-.5-.5-.2-1 .2a6.6 6.6 0 0 0-1.5 4.1l.3 .4 .5 .3a1.97 1.97 0 0 0 1.5-2.9 1.29 1.29 0 0 0-1.9 .5l-.3 .7M178.3 282.8l.5-.2 .7-.7-1.3 5M182.1 282.1l.7-.2 .8 .2a4.9 4.9 0 0 1-1.1 4.5l-.7 .3-.9-.3a4.9 4.9 0 0 1 1.2-4.5zM185.3 283.1a1.41 1.41 0 0 1 2.2-1 1.28 1.28 0 0 1-.3 1.7l-.6 .7-2.5 2.4h2.7M189.7 282.1l.7-.2 .9 .2a4.9 4.9 0 0 1-1.2 4.5l-.7 .3-.8-.3a4.9 4.9 0 0 1 1.1-4.5zM192.9 283.1a1.41 1.41 0 0 1 2.2-1 1.28 1.28 0 0 1-.3 1.7l-.5 .7-2.6 2.4h2.7"/>
</g>
<g font-size="10.1">
<text x="112.9" y="92.8">Монитор</text>
<text x="112.2" y="116.8">Дозатор</text>
</g>
<text font-size="9.7" x="124.9" y="68.1">Комплекты</text>
<g font-size="8.4">
<text x="41.3" y="51.2">ГУИР.442221.001 СБ</text>
<text x="112.2" y="139.7">Блок питания</text>
<text x="112.5" y="147.1">Головка</text>
</g>
<g font-size="7.5">
<text x="57.5" y="16.2">Обозначение</text>
<text x="124.2" y="16.2">Наименование</text>
<text x="19" y="51.2">A2</text>
</g>
<text font-size="6.6" x="31" y="18.3" transform="rotate(-90 31 18.3)">Зона</text>
<g font-size="6.2">
<text x="185.2" y="19">чание</text>
<text x="74.8" y="267.1">Дата</text>
</g>
<g font-size="5.7">
<text x="19.8" y="266.3">Изм</text>
<text x="26.8" y="266.7">Лист</text>
<text x="36.7" y="272">Шестаков</text>
<text x="157.7" y="272.3">Лит.</text>
<text x="171.8" y="272.3">Лист</text>
<text x="187.7" y="272.3">Листов</text>
<text x="36.7" y="276.9">Ланин</text>
<text x="30.7" y="297.4">1</text>
</g>
<g font-size="4.4">
<text x="29.3" y="3.6">ВЫПОЛНЕНО В СТУДЕНЧЕСКОЙ ВЕРСИИ ПРОГРАММЫ AUTODESK</text>
<text x="206.5" y="73" transform="rotate(90 206.5 73)">ВЫПОЛНЕНО В СТУДЕНЧЕСКОЙ ВЕРСИИ ПРОГРАММЫ AUTODESK</text>
<text x="3.5" y="224.2" transform="rotate(-90 3.5 224.2)">ВЫПОЛНЕНО В СТУДЕНЧЕСКОЙ ВЕРСИИ ПРОГРАММЫ AUTODESK</text>
<text x="180.6" y="293.6" transform="rotate(-180 180.6 293.6)">ВЫПОЛНЕНО В СТУДЕНЧЕСКОЙ ВЕРСИИ ПРОГРАММЫ AUTODESK</text>
</g>
</svg>
